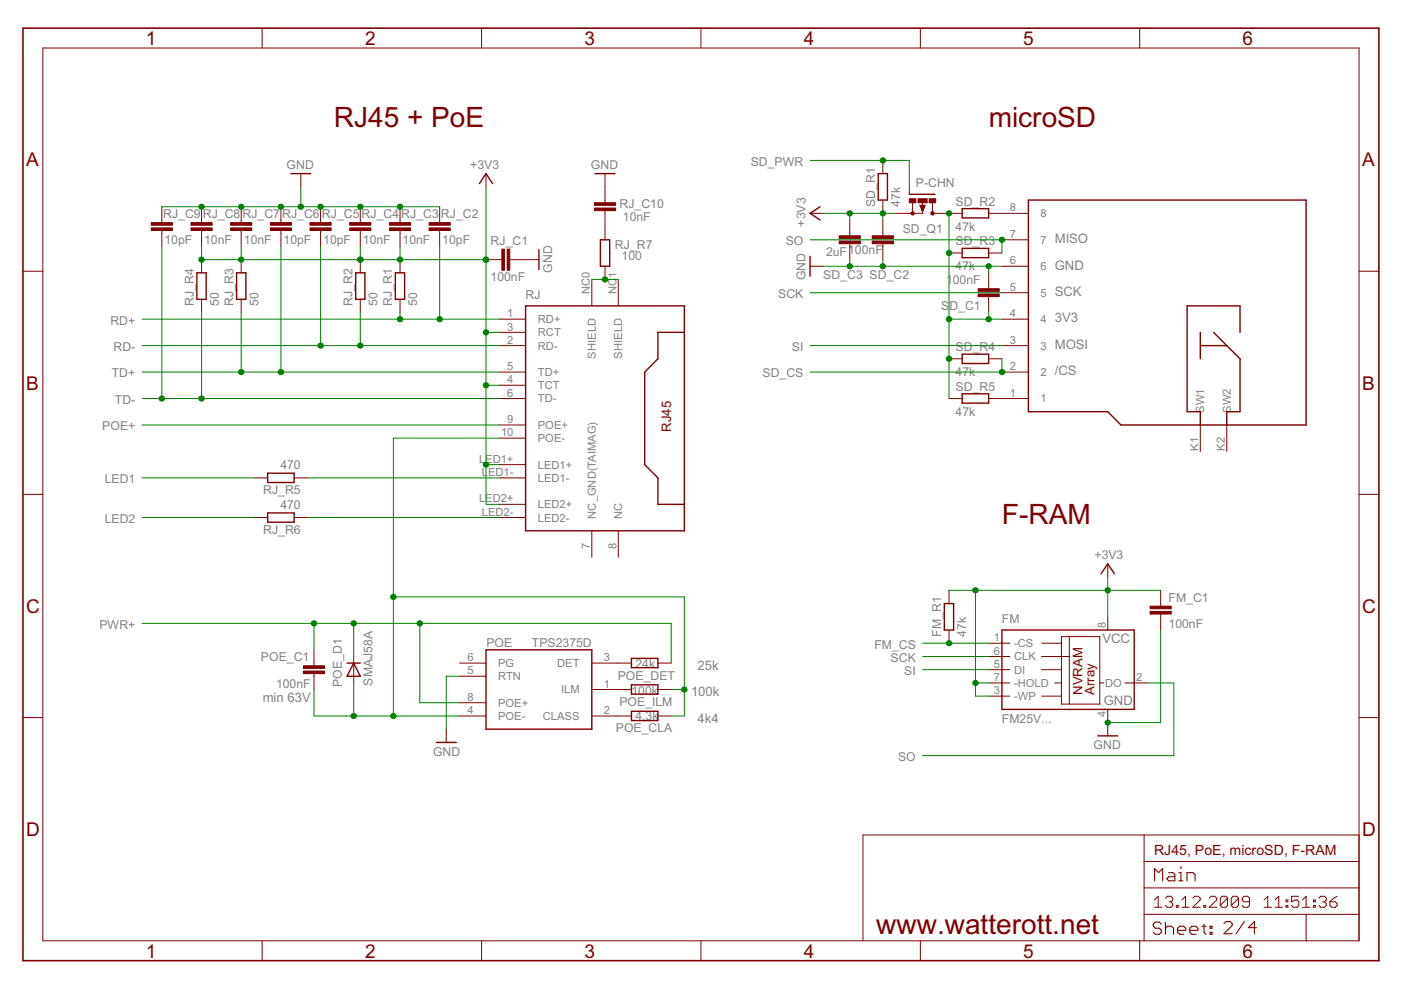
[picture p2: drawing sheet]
<svg xmlns="http://www.w3.org/2000/svg" width="297mm" height="210mm" viewBox="0 0 297 210" stroke-linecap="round" stroke-linejoin="round" font-family="sans-serif">
<g fill="#800000" stroke="#800000" stroke-width=".3">
<path d="M125.5 137.8v16.8z"/>
<path d="M103 154.6h22.5z"/>
<path d="M103 137.8v16.8z"/>
<path d="M103 137.8h22.5z"/>
<path d="M92.5 157.4h4.2z"/>
<path d="M61.7 36.8h4.2z"/>
<path d="M133.9 139.6h5.6z"/>
<path d="M133.9 141.6h5.6z"/>
<path d="M133.9 139.6v2z"/>
<path d="M139.5 139.6v2z"/>
<path d="M133.9 145.2h5.6z"/>
<path d="M133.9 147.2h5.6z"/>
<path d="M133.9 145.2v2z"/>
<path d="M139.5 145.2v2z"/>
<path d="M133.9 150.8h5.6z"/>
<path d="M133.9 152.8h5.6z"/>
<path d="M133.9 150.8v2z"/>
<path d="M139.5 150.8v2z"/>
<path d="M56.7 100.3h5.7z"/>
<path d="M56.7 102.3h5.7z"/>
<path d="M56.7 100.3v2z"/>
<path d="M62.4 100.3v2z"/>
<path d="M75 140.6l1.4 2.8z"/>
<path d="M75 140.6l-1.4 2.8z"/>
<path d="M73.6 140.6h1.4z"/>
<path d="M73.6 143.4h2.8z"/>
<path d="M75 140.6h1.4z"/>
<path d="M111.4 64.9v47.6z"/>
<path d="M111.4 112.5h33.7z"/>
<path d="M145.1 106.9v5.6z"/>
<path d="M145.1 70.5v36.4z"/>
<path d="M145.1 64.9v5.6z"/>
<path d="M111.4 64.9h33.7z"/>
<path d="M139.5 70.5h5.6z"/>
<path d="M139.5 70.5v5.6z"/>
<path d="M139.5 76.1l-2.8 2.8z"/>
<path d="M136.7 78.9v19.6z"/>
<path d="M136.7 98.5l2.8 2.8z"/>
<path d="M139.5 101.3v5.6z"/>
<path d="M139.5 106.9h5.6z"/>
<path d="M56.7 108.8h5.7z"/>
<path d="M56.7 110.7h5.7z"/>
<path d="M56.7 108.8v1.9z"/>
<path d="M62.4 108.8v1.9z"/>
<path d="M103 36.8l1.4 2.1z"/>
<path d="M103 36.8l-1.4 2.1z"/>
<path d="M77.4 57.8v5.7z"/>
<path d="M75.4 57.8v5.7z"/>
<path d="M75.4 57.8h2z"/>
<path d="M75.4 63.5h2z"/>
<path d="M85.8 57.8v5.7z"/>
<path d="M83.8 57.8v5.7z"/>
<path d="M83.8 57.8h2z"/>
<path d="M83.8 63.5h2z"/>
<path d="M43.7 57.8v5.7z"/>
<path d="M41.7 57.8v5.7z"/>
<path d="M41.7 57.8h2z"/>
<path d="M41.7 63.5h2z"/>
<path d="M52.1 57.8v5.7z"/>
<path d="M50.2 57.8v5.7z"/>
<path d="M50.2 57.8h1.9z"/>
<path d="M50.2 63.5h1.9z"/>
<path d="M114.3 52.9v4.2z"/>
<path d="M212.4 133.6h28.1z"/>
<path d="M240.5 133.6v11.2z"/>
<path d="M240.5 144.8v5.6z"/>
<path d="M212.4 150.4h28.1z"/>
<path d="M212.4 147.6v2.8z"/>
<path d="M212.4 144.8v2.8z"/>
<path d="M212.4 142v2.8z"/>
<path d="M212.4 139.2v2.8z"/>
<path d="M212.4 136.4v2.8z"/>
<path d="M212.4 133.6v2.8z"/>
<path d="M232.7 156h4.3z"/>
<path d="M234.9 119.5l-1.5 2.1z"/>
<path d="M234.9 119.5l1.4 2.1z"/>
<path d="M202.2 128v5.6z"/>
<path d="M200.2 128v5.6z"/>
<path d="M200.2 128h2z"/>
<path d="M200.2 133.6h2z"/>
<path d="M276.9 42.4v47.7z"/>
<path d="M218 42.4h58.9z"/>
<path d="M218 42.4v44.9z"/>
<path d="M218 87.3h16.9z"/>
<path d="M234.9 87.3l2.8 2.8z"/>
<path d="M237.7 90.1h16.8z"/>
<path d="M254.5 90.1h5.6z"/>
<path d="M260.1 90.1h16.8z"/>
<path d="M260.1 87.3v2.8z"/>
<path d="M260.1 87.3h2.8z"/>
<path d="M262.9 76.1v11.2z"/>
<path d="M260.1 73.3l2.8 2.8z"/>
<path d="M257.3 70.5l2.8 2.8z"/>
<path d="M262.9 64.9v5.6z"/>
<path d="M251.7 64.9h11.2z"/>
<path d="M251.7 64.9v22.4z"/>
<path d="M251.7 87.3h2.8z"/>
<path d="M254.5 87.3v2.8z"/>
<path d="M254.5 73.3h5.6z"/>
<path d="M254.5 70.5v5.6z"/>
<path d="M204 85.5h5.6z"/>
<path d="M204 83.5h5.6z"/>
<path d="M209.6 83.5v2z"/>
<path d="M204 83.5v2z"/>
<path d="M204 46.2h5.6z"/>
<path d="M204 44.2h5.6z"/>
<path d="M209.6 44.2v2z"/>
<path d="M204 44.2v2z"/>
<path d="M192.8 41.2h5.4z"/>
<path d="M171.7 45.2l2.2 1.4z"/>
<path d="M171.7 45.2l2.2-1.4z"/>
<path d="M188.2 36.8v5.6z"/>
<path d="M186.2 36.8v5.6z"/>
<path d="M186.2 36.8h2z"/>
<path d="M186.2 42.4h2z"/>
<path d="M171.7 54.3v4.2z"/>
<path d="M204 54.6h5.6z"/>
<path d="M204 52.7h5.6z"/>
<path d="M209.6 52.7v1.9z"/>
<path d="M204 52.7v1.9z"/>
<path d="M204 77.1h5.6z"/>
<path d="M204 75.1h5.6z"/>
<path d="M209.6 75.1v2z"/>
<path d="M204 75.1v2z"/>
<path d="M127.3 50.8v5.7z"/>
<path d="M129.3 50.8v5.7z"/>
<path d="M127.3 56.5h2z"/>
<path d="M127.3 50.8h2z"/>
<path d="M126.2 36.8h4.2z"/>
</g>
<g fill="#800000" stroke="#800000" stroke-width=".21">
<path d="M97.4 140.6h5.6z"/>
<path d="M97.4 149h5.6z"/>
<path d="M125.5 140.6h5.6z"/>
<path d="M97.4 143.4h5.6z"/>
<path d="M125.5 146.2h5.6z"/>
<path d="M125.5 151.8h5.6z"/>
<path d="M97.4 151.8h5.6z"/>
<path d="M94.6 154.6v2.8z"/>
<path d="M103 55.1h2.8z"/>
<path d="M108.6 55.1h2.8z"/>
<path d="M105.8 55.1h.6z"/>
<path d="M108.1 55.1h.5z"/>
<path d="M34.3 43.8v2.8z"/>
<path d="M34.3 49.4v2.8z"/>
<path d="M34.3 46.6v.6z"/>
<path d="M34.3 48.9v.5z"/>
<path d="M59.6 43.8v2.8z"/>
<path d="M59.6 49.4v2.8z"/>
<path d="M59.6 46.6v.6z"/>
<path d="M59.6 48.9v.5z"/>
<path d="M63.8 36.8v2.8z"/>
<path d="M131.1 140.6h2.8z"/>
<path d="M139.5 140.6h2.8z"/>
<path d="M131.1 146.2h2.8z"/>
<path d="M139.5 146.2h2.8z"/>
<path d="M131.1 151.8h2.8z"/>
<path d="M139.5 151.8h2.8z"/>
<path d="M288.1 193.9v5.6z"/>
<path d="M288.1 188.3v5.6z"/>
<path d="M288.1 182.6v5.7z"/>
<path d="M288.1 177v5.6z"/>
<path d="M183 177v22.5z"/>
<path d="M183 177h59.6z"/>
<path d="M242.6 177h45.5z"/>
<path d="M276.9 193.9v5.6z"/>
<path d="M276.9 193.9h11.2z"/>
<path d="M242.6 193.9h34.3z"/>
<path d="M242.6 193.9v5.6z"/>
<path d="M242.6 188.3v5.6z"/>
<path d="M242.6 188.3h45.5z"/>
<path d="M242.6 182.6v5.7z"/>
<path d="M242.6 182.6h45.5z"/>
<path d="M242.6 177v5.6z"/>
<path d="M244.8 190.8l.8-.8z"/>
<path d="M245.6 190v2.4z"/>
<path d="M244.8 192.4h1.5z"/>
<path d="M247.5 190l-.4 .4z"/>
<path d="M247.5 190h.8z"/>
<path d="M248.3 190l.3 .4z"/>
<path d="M248.6 190.4v.4z"/>
<path d="M248.6 190.8l-.3 .4z"/>
<path d="M247.9 191.2h.4z"/>
<path d="M248.3 191.2l.3 .4z"/>
<path d="M248.6 191.6v.4z"/>
<path d="M248.6 192l-.3 .4z"/>
<path d="M247.5 192.4h.8z"/>
<path d="M247.1 192l.4 .4z"/>
<path d="M249.4 192v.4z"/>
<path d="M249.4 192h.4z"/>
<path d="M249.8 192v.4z"/>
<path d="M249.4 192.4h.4z"/>
<path d="M251.4 190l-.8 .8z"/>
<path d="M251.4 190v2.4z"/>
<path d="M250.6 192.4h1.5z"/>
<path d="M252.9 192.4h1.6z"/>
<path d="M252.9 192.4l1.6-1.6z"/>
<path d="M254.5 190.4v.4z"/>
<path d="M254.1 190l.4 .4z"/>
<path d="M253.3 190h.8z"/>
<path d="M253.3 190l-.4 .4z"/>
<path d="M255.2 192v.4z"/>
<path d="M255.2 192h.4z"/>
<path d="M255.6 192v.4z"/>
<path d="M255.2 192.4h.4z"/>
<path d="M256.4 192.4h1.6z"/>
<path d="M256.4 192.4l1.6-1.6z"/>
<path d="M258 190.4v.4z"/>
<path d="M257.6 190l.4 .4z"/>
<path d="M256.8 190h.8z"/>
<path d="M256.4 190.4l.4-.4z"/>
<path d="M258.7 190.4v1.6z"/>
<path d="M259.1 190l-.4 .4z"/>
<path d="M259.1 190h.8z"/>
<path d="M259.9 190l.4 .4z"/>
<path d="M260.3 190.4v1.6z"/>
<path d="M260.3 192l-.4 .4z"/>
<path d="M259.1 192.4h.8z"/>
<path d="M258.7 192l.4 .4z"/>
<path d="M258.7 192l1.6-1.6z"/>
<path d="M261 190.4v1.6z"/>
<path d="M261.4 190l-.4 .4z"/>
<path d="M261.4 190h.8z"/>
<path d="M262.2 190l.4 .4z"/>
<path d="M262.6 190.4v1.6z"/>
<path d="M262.6 192l-.4 .4z"/>
<path d="M261.4 192.4h.8z"/>
<path d="M261 192l.4 .4z"/>
<path d="M261 192l1.6-1.6z"/>
<path d="M263.4 192l.4 .4z"/>
<path d="M263.8 192.4h.7z"/>
<path d="M264.5 192.4l.4-.4z"/>
<path d="M264.9 190.4v1.6z"/>
<path d="M264.5 190l.4 .4z"/>
<path d="M263.8 190h.7z"/>
<path d="M263.8 190l-.4 .4z"/>
<path d="M263.4 190.4v.4z"/>
<path d="M263.4 190.8l.4 .4z"/>
<path d="M263.8 191.2h1.1z"/>
<path d="M268 190.8l.8-.8z"/>
<path d="M268.8 190v2.4z"/>
<path d="M268 192.4h1.6z"/>
<path d="M270.3 190.8l.8-.8z"/>
<path d="M271.1 190v2.4z"/>
<path d="M270.3 192.4h1.6z"/>
<path d="M272.7 190.8h.3z"/>
<path d="M273 190.8v.4z"/>
<path d="M272.7 191.2h.3z"/>
<path d="M272.7 190.8v.4z"/>
<path d="M272.7 192h.3z"/>
<path d="M273 192v.4z"/>
<path d="M272.7 192.4h.3z"/>
<path d="M272.7 192v.4z"/>
<path d="M273.8 190h1.6z"/>
<path d="M273.8 190v1.2z"/>
<path d="M273.8 191.2l.8-.4z"/>
<path d="M274.6 190.8h.4z"/>
<path d="M275 190.8l.4 .4z"/>
<path d="M275.4 191.2v.8z"/>
<path d="M275.4 192l-.4 .4z"/>
<path d="M274.2 192.4h.8z"/>
<path d="M273.8 192l.4 .4z"/>
<path d="M276.9 190l-.7 .8z"/>
<path d="M276.9 190v2.4z"/>
<path d="M276.2 192.4h1.5z"/>
<path d="M278.5 190.8h.4z"/>
<path d="M278.9 190.8v.4z"/>
<path d="M278.5 191.2h.4z"/>
<path d="M278.5 190.8v.4z"/>
<path d="M278.5 192h.4z"/>
<path d="M278.9 192v.4z"/>
<path d="M278.5 192.4h.4z"/>
<path d="M278.5 192v.4z"/>
<path d="M279.6 190.4l.4-.4z"/>
<path d="M280 190h.8z"/>
<path d="M280.8 190l.4 .4z"/>
<path d="M281.2 190.4v.4z"/>
<path d="M280.8 191.2l.4-.4z"/>
<path d="M280.4 191.2h.4z"/>
<path d="M280.8 191.2l.4 .4z"/>
<path d="M281.2 191.6v.4z"/>
<path d="M280.8 192.4l.4-.4z"/>
<path d="M280 192.4h.8z"/>
<path d="M279.6 192l.4 .4z"/>
<path d="M282.7 190.4l.8-.4z"/>
<path d="M282 191.2l.7-.8z"/>
<path d="M282 191.2v.8z"/>
<path d="M282 192l.3 .4z"/>
<path d="M282.3 192.4h.8z"/>
<path d="M283.1 192.4l.4-.4z"/>
<path d="M283.5 191.6v.4z"/>
<path d="M283.1 191.2l.4 .4z"/>
<path d="M282 191.2h1.1z"/>
<path d="M9.1 10.2v189.3z"/>
<path d="M4.9 57.5h4.2z"/>
<path d="M4.9 104.8h4.2z"/>
<path d="M4.9 152.1h4.2z"/>
<path d="M9.1 199.5h279z"/>
<path d="M55.6 199.5v4.2z"/>
<path d="M102.1 199.5v4.2z"/>
<path d="M148.6 199.5v4.2z"/>
<path d="M195.1 199.5v4.2z"/>
<path d="M241.6 199.5v4.2z"/>
<path d="M288.1 10.2v189.3z"/>
<path d="M288.1 57.5h4.3z"/>
<path d="M288.1 104.8h4.3z"/>
<path d="M288.1 152.1h4.3z"/>
<path d="M9.1 10.2h279z"/>
<path d="M55.6 6v4.2z"/>
<path d="M102.1 6v4.2z"/>
<path d="M148.6 6v4.2z"/>
<path d="M195.1 6v4.2z"/>
<path d="M241.6 6v4.2z"/>
<path d="M54 101.3h2.7z"/>
<path d="M62.4 101.3h2.8z"/>
<path d="M75 142v2.8z"/>
<path d="M75 139.2v2.8z"/>
<path d="M105.8 78.9h5.6z"/>
<path d="M105.8 84.5h5.6z"/>
<path d="M105.8 67.7h5.6z"/>
<path d="M105.8 81.7h5.6z"/>
<path d="M105.8 70.5h5.6z"/>
<path d="M105.8 73.3h5.6z"/>
<path d="M105.8 90.1h5.6z"/>
<path d="M105.8 92.9h5.6z"/>
<path d="M105.8 98.5h5.6z"/>
<path d="M105.8 101.3h5.6z"/>
<path d="M105.8 106.9h5.6z"/>
<path d="M105.8 109.7h5.6z"/>
<path d="M125.5 112.5v5.7z"/>
<path d="M125.5 59.2v5.7z"/>
<path d="M131.1 59.2v5.7z"/>
<path d="M131.1 112.5v5.7z"/>
<path d="M54 109.7h2.7z"/>
<path d="M62.4 109.7h2.8z"/>
<path d="M103 36.8v2.8z"/>
<path d="M76.4 55.1v2.7z"/>
<path d="M76.4 63.5v2.8z"/>
<path d="M93.2 43.8v2.8z"/>
<path d="M93.2 49.4v2.8z"/>
<path d="M93.2 46.6v.6z"/>
<path d="M93.2 48.9v.5z"/>
<path d="M68 43.8v2.8z"/>
<path d="M68 49.4v2.8z"/>
<path d="M68 46.6v.6z"/>
<path d="M68 48.9v.5z"/>
<path d="M84.8 55.1v2.7z"/>
<path d="M84.8 63.5v2.8z"/>
<path d="M42.7 55.1v2.7z"/>
<path d="M42.7 63.5v2.8z"/>
<path d="M51.1 55.1v2.7z"/>
<path d="M51.1 63.5v2.8z"/>
<path d="M111.4 55.1h2.9z"/>
<path d="M42.7 43.8v2.8z"/>
<path d="M42.7 49.4v2.8z"/>
<path d="M42.7 46.6v.6z"/>
<path d="M42.7 48.9v.5z"/>
<path d="M76.4 43.8v2.8z"/>
<path d="M76.4 49.4v2.8z"/>
<path d="M76.4 46.6v.6z"/>
<path d="M76.4 48.9v.5z"/>
<path d="M234.9 130.8v2.8z"/>
<path d="M234.9 150.4v2.8z"/>
<path d="M240.5 144.8h2.8z"/>
<path d="M209.6 142h2.8z"/>
<path d="M209.6 139.2h2.8z"/>
<path d="M209.6 136.4h2.8z"/>
<path d="M225 135h1.7z"/>
<path d="M226.7 135h6.5z"/>
<path d="M233.2 135v9.8z"/>
<path d="M233.2 144.8v4.5z"/>
<path d="M226.7 149.3h6.5z"/>
<path d="M225 149.3h1.7z"/>
<path d="M225 147.6v1.7z"/>
<path d="M225 144.8v2.8z"/>
<path d="M225 142v2.8z"/>
<path d="M225 139.2v2.8z"/>
<path d="M225 136.4v2.8z"/>
<path d="M225 135v1.4z"/>
<path d="M212.4 139.2h1.7z"/>
<path d="M212.4 144.8h1.7z"/>
<path d="M238.5 144.8h2z"/>
<path d="M233.2 144.8h.8z"/>
<path d="M226.7 135v4.2z"/>
<path d="M226.7 139.2v10.1z"/>
<path d="M212.4 136.4h1.7z"/>
<path d="M220.8 136.4h4.2z"/>
<path d="M225 139.2h1.7z"/>
<path d="M209.6 144.8h2.8z"/>
<path d="M209.6 147.6h2.8z"/>
<path d="M220.8 139.2h4.2z"/>
<path d="M220.8 142h4.2z"/>
<path d="M220.8 147.6h4.2z"/>
<path d="M212.4 142h1.7z"/>
<path d="M212.4 147.6h1.7z"/>
<path d="M223.6 144.8h1.4z"/>
<path d="M234.9 153.2v2.8z"/>
<path d="M234.9 119.5v2.9z"/>
<path d="M246.1 125.2v2.8z"/>
<path d="M246.1 130.8v2.8z"/>
<path d="M246.1 128v.5z"/>
<path d="M246.1 130.2v.6z"/>
<path d="M201.2 125.2v2.8z"/>
<path d="M201.2 133.6v2.8z"/>
<path d="M212.4 84.5h5.6z"/>
<path d="M212.4 78.9h5.6z"/>
<path d="M212.4 73.3h5.6z"/>
<path d="M212.4 67.7h5.6z"/>
<path d="M212.4 62.1h5.6z"/>
<path d="M212.4 56.5h5.6z"/>
<path d="M212.4 50.8h5.6z"/>
<path d="M212.4 45.2h5.6z"/>
<path d="M254.5 90.1v5.6z"/>
<path d="M260.1 90.1v5.6z"/>
<path d="M209.6 84.5h2.8z"/>
<path d="M201.2 84.5h2.8z"/>
<path d="M209.6 45.2h2.8z"/>
<path d="M201.2 45.2h2.8z"/>
<path d="M209.6 63.5v2.8z"/>
<path d="M209.6 57.8v2.9z"/>
<path d="M209.6 62.9v.6z"/>
<path d="M209.6 60.7v.5z"/>
<path d="M198.4 45.2h2.8z"/>
<path d="M190 45.2h2.8z"/>
<path d="M192.8 39.6v1.6z"/>
<path d="M197.7 43v2.2z"/>
<path d="M193.5 45.2h2.1z"/>
<path d="M193.5 43v2.2z"/>
<path d="M197.7 45.2h.7z"/>
<path d="M192.8 45.2h.7z"/>
<path d="M195.6 44.9v.3z"/>
<path d="M196.2 43.5l-.6 1.5z"/>
<path d="M195 43.5h1.2z"/>
<path d="M195 43.5l.6 1.5z"/>
<path d="M195.6 42.7v1z"/>
<path d="M171.7 45.2h2.9z"/>
<path d="M187.2 34v2.8z"/>
<path d="M187.2 42.4v2.8z"/>
<path d="M171.7 56.5h2.9z"/>
<path d="M187.2 52.2v2.9z"/>
<path d="M187.2 46.6v2.8z"/>
<path d="M187.2 51.7v.5z"/>
<path d="M187.2 49.4v.6z"/>
<path d="M209.6 53.6h2.8z"/>
<path d="M201.2 53.6h2.8z"/>
<path d="M209.6 76.1h2.8z"/>
<path d="M201.2 76.1h2.8z"/>
<path d="M180.2 52.2v2.9z"/>
<path d="M180.2 46.6v2.8z"/>
<path d="M180.2 51.7v.5z"/>
<path d="M180.2 49.4v.6z"/>
<path d="M66.6 137.8v2.8z"/>
<path d="M66.6 143.4v2.8z"/>
<path d="M66.6 140.6v.5z"/>
<path d="M66.6 142.8v.6z"/>
<path d="M128.3 45.2v2.8z"/>
<path d="M128.3 39.6v2.8z"/>
<path d="M128.3 44.7v.5z"/>
<path d="M128.3 42.4v.6z"/>
<path d="M128.3 56.5v2.7z"/>
<path d="M128.3 48v2.8z"/>
<path d="M128.3 36.8v2.8z"/>
<path d="M51.1 43.8v2.8z"/>
<path d="M51.1 49.4v2.8z"/>
<path d="M51.1 46.6v.6z"/>
<path d="M51.1 48.9v.5z"/>
<path d="M84.8 43.8v2.8z"/>
<path d="M84.8 49.4v2.8z"/>
<path d="M84.8 46.6v.6z"/>
<path d="M84.8 48.9v.5z"/>
<circle cx="193.5" cy="45.2" r=".37"/>
<circle cx="197.7" cy="45.2" r=".37"/>
</g>
<g fill="#800000" stroke="#800000" stroke-width=".21">
<path d="M107.5 52.8h.6v4.5h-.6z"/>
<path d="M106.4 52.8h.6v4.5h-.6z"/>
<path d="M32.1 48.3h4.5v.6h-4.5z"/>
<path d="M32.1 47.2h4.5v.6h-4.5z"/>
<path d="M57.3 48.3h4.5v.6h-4.5z"/>
<path d="M57.3 47.2h4.5v.6h-4.5z"/>
<path d="M91 48.3h4.5v.6h-4.5z"/>
<path d="M91 47.2h4.5v.6h-4.5z"/>
<path d="M65.7 48.3h4.5v.6h-4.5z"/>
<path d="M65.7 47.2h4.5v.6h-4.5z"/>
<path d="M40.5 48.3h4.5v.6h-4.5z"/>
<path d="M40.5 47.2h4.5v.6h-4.5z"/>
<path d="M74.1 48.3h4.5v.6h-4.5z"/>
<path d="M74.1 47.2h4.5v.6h-4.5z"/>
<path d="M243.8 129.6h4.5v.6h-4.5z"/>
<path d="M243.8 128.5h4.5v.6h-4.5z"/>
<path d="M207.4 61.2h4.5v.6h-4.5z"/>
<path d="M207.4 62.3h4.5v.6h-4.5z"/>
<path d="M192.8 42.1h1.4v.9h-1.4z"/>
<path d="M197 42.1h1.4v.9h-1.4z"/>
<path d="M194.6 42.1h2v.9h-2z"/>
<path d="M184.9 50h4.5v.5h-4.5z"/>
<path d="M184.9 51.1h4.5v.6h-4.5z"/>
<path d="M177.9 50h4.5v.5h-4.5z"/>
<path d="M177.9 51.1h4.5v.6h-4.5z"/>
<path d="M64.3 142.3h4.5v.5h-4.5z"/>
<path d="M64.3 141.2h4.5v.5h-4.5z"/>
<path d="M126 43h4.5v.5h-4.5z"/>
<path d="M126 44.1h4.5v.6h-4.5z"/>
<path d="M48.9 48.3h4.5v.6h-4.5z"/>
<path d="M48.9 47.2h4.5v.6h-4.5z"/>
<path d="M82.6 48.3h4.5v.6h-4.5z"/>
<path d="M82.6 47.2h4.5v.6h-4.5z"/>
</g>
<g fill="#800000" stroke="#800000" stroke-width=".23">
<path d="M244.8 184.2v2.6z"/>
<path d="M244.8 184.2l.8 .8z"/>
<path d="M245.6 185l.9-.8z"/>
<path d="M246.5 184.2v2.6z"/>
<path d="M247.8 185h.9z"/>
<path d="M248.7 185l.4 .5z"/>
<path d="M249.1 185.5v1.3z"/>
<path d="M247.8 186.8h1.3z"/>
<path d="M247.4 186.3l.4 .5z"/>
<path d="M247.4 186.3l.4-.4z"/>
<path d="M247.8 185.9h1.3z"/>
<path d="M250 185h.4z"/>
<path d="M250.4 185v1.8z"/>
<path d="M250 186.8h.8z"/>
<path d="M250.4 183.7v.5z"/>
<path d="M251.7 185v1.8z"/>
<path d="M251.7 185h1.3z"/>
<path d="M253 185l.4 .5z"/>
<path d="M253.4 185.5v1.3z"/>
<path d="M259.5 198h1.7z"/>
<path d="M259.5 198l1.7-1.8z"/>
<path d="M261.2 195.8v.4z"/>
<path d="M260.8 195.4l.4 .4z"/>
<path d="M259.9 195.4h.9z"/>
<path d="M259.5 195.8l.4-.4z"/>
<path d="M263.8 195.4l-1.7 2.6z"/>
<path d="M266 195.4v2.6z"/>
<path d="M266 195.4l-1.3 1.3z"/>
<path d="M264.7 196.7h1.7z"/>
<path d="M245.8 195.5l.4 .5z"/>
<path d="M244.9 195.5h.9z"/>
<path d="M244.9 195.5l-.4 .5z"/>
<path d="M244.5 196v.4z"/>
<path d="M244.5 196.4l.4 .4z"/>
<path d="M244.9 196.8h.9z"/>
<path d="M245.8 196.8l.4 .5z"/>
<path d="M246.2 197.3v.4z"/>
<path d="M246.2 197.7l-.4 .4z"/>
<path d="M244.9 198.1h.9z"/>
<path d="M244.5 197.7l.4 .4z"/>
<path d="M247.1 195.5v2.6z"/>
<path d="M247.1 196.8l.4-.4z"/>
<path d="M247.5 196.4h.9z"/>
<path d="M248.4 196.4l.4 .4z"/>
<path d="M248.8 196.8v1.3z"/>
<path d="M250.1 198.1h.9z"/>
<path d="M249.7 197.7l.4 .4z"/>
<path d="M249.7 196.8v.9z"/>
<path d="M249.7 196.8l.4-.4z"/>
<path d="M250.1 196.4h.9z"/>
<path d="M251 196.4l.4 .4z"/>
<path d="M251.4 196.8v.5z"/>
<path d="M249.7 197.3h1.7z"/>
<path d="M252.7 198.1h.9z"/>
<path d="M252.3 197.7l.4 .4z"/>
<path d="M252.3 196.8v.9z"/>
<path d="M252.3 196.8l.4-.4z"/>
<path d="M252.7 196.4h.9z"/>
<path d="M253.6 196.4l.4 .4z"/>
<path d="M254 196.8v.5z"/>
<path d="M252.3 197.3h1.7z"/>
<path d="M255.3 196v1.7z"/>
<path d="M255.3 197.7l.4 .4z"/>
<path d="M254.8 196.4h.9z"/>
<path d="M256.6 196.4h.4z"/>
<path d="M257 196.4v.4z"/>
<path d="M256.6 196.8h.4z"/>
<path d="M256.6 196.4v.4z"/>
<path d="M256.6 197.7h.4z"/>
<path d="M257 197.7v.4z"/>
<path d="M256.6 198.1h.4z"/>
<path d="M256.6 197.7v.4z"/>
</g>
<g fill="#800000" stroke="#800000" stroke-width=".34">
<path d="M4.9 6v197.7z"/>
<path d="M4.9 203.7h287.5z"/>
<path d="M292.4 6v197.7z"/>
<path d="M4.9 6h287.5z"/>
<path d="M195.3 43.7l.3 1z"/>
<path d="M195.9 43.7l-.3 1z"/>
<path d="M195.6 43.7h.3z"/>
<path d="M195.6 43.7v.3z"/>
</g>
<g fill="#008000" stroke="#008000" stroke-width=".21">
<path d="M94.6 143.4h2.8z"/>
<path d="M94.6 143.4v11.2z"/>
<path d="M34.3 43.8h8.4z"/>
<path d="M42.7 43.8h8.4z"/>
<path d="M51.1 43.8h8.5z"/>
<path d="M59.6 43.8h4.2z"/>
<path d="M63.8 39.6v4.2z"/>
<path d="M63.8 43.8h4.2z"/>
<path d="M68 43.8h8.4z"/>
<path d="M76.4 43.8h8.4z"/>
<path d="M84.8 43.8h8.4z"/>
<path d="M234.9 153.2h11.2z"/>
<path d="M246.1 133.6v19.6z"/>
<path d="M174.6 56.5h5.6z"/>
<path d="M180.2 56.5h7z"/>
<path d="M187.2 56.5h22.4z"/>
<path d="M209.6 56.5h2.8z"/>
<path d="M209.6 56.5v1.3z"/>
<path d="M187.2 55.1v1.4z"/>
<path d="M180.2 55.1v1.4z"/>
<path d="M103 106.9h2.8z"/>
<path d="M103 98.5v8.4z"/>
<path d="M103 98.5h2.8z"/>
<path d="M103 81.7h2.8z"/>
<path d="M103 70.5v11.2z"/>
<path d="M103 70.5h2.8z"/>
<path d="M103 81.7v16.8z"/>
<path d="M103 55.1v15.4z"/>
<path d="M103 39.6v15.5z"/>
<path d="M76.4 55.1h8.4z"/>
<path d="M76.4 52.2v2.9z"/>
<path d="M84.8 55.1h18.2z"/>
<path d="M42.7 55.1h8.4z"/>
<path d="M42.7 52.2v2.9z"/>
<path d="M51.1 55.1h25.3z"/>
<path d="M51.1 52.2v2.9z"/>
<path d="M84.8 52.2v2.9z"/>
<path d="M234.9 122.4v2.8z"/>
<path d="M234.9 125.2v5.6z"/>
<path d="M206.8 144.8h2.8z"/>
<path d="M206.8 125.2h28.1z"/>
<path d="M206.8 125.2v19.6z"/>
<path d="M206.8 147.6h2.8z"/>
<path d="M206.8 144.8v2.8z"/>
<path d="M234.9 125.2h11.2z"/>
<path d="M201.2 125.2h5.6z"/>
<path d="M174.6 45.2h5.6z"/>
<path d="M180.2 45.2h7z"/>
<path d="M187.2 45.2h2.8z"/>
<path d="M187.2 45.2v1.4z"/>
<path d="M180.2 45.2v1.4z"/>
<path d="M30.1 90.1h75.7z"/>
<path d="M89 149h8.4z"/>
<path d="M89 132.2v16.8z"/>
<path d="M75 132.2h14z"/>
<path d="M89 132.2h53.3z"/>
<path d="M142.3 132.2v8.4z"/>
<path d="M66.6 132.2h8.4z"/>
<path d="M30.1 132.2h36.5z"/>
<path d="M75 132.2v7z"/>
<path d="M66.6 132.2v5.6z"/>
<path d="M83.4 151.8h14z"/>
<path d="M83.4 126.6v25.2z"/>
<path d="M83.4 92.9v33.7z"/>
<path d="M83.4 92.9h22.4z"/>
<path d="M142.3 151.8h2.8z"/>
<path d="M83.4 126.6h61.7z"/>
<path d="M145.1 126.6v19.6z"/>
<path d="M145.1 146.2v5.6z"/>
<path d="M75 151.8h8.4z"/>
<path d="M75 144.8v7z"/>
<path d="M142.3 146.2h2.8z"/>
<path d="M66.6 151.8h8.4z"/>
<path d="M66.6 146.2v5.6z"/>
<path d="M42.7 84.5h63.1z"/>
<path d="M34.3 84.5h8.4z"/>
<path d="M34.3 52.2v32.3z"/>
<path d="M30.1 84.5h4.2z"/>
<path d="M42.7 66.3v18.2z"/>
<path d="M59.6 78.9h46.2z"/>
<path d="M59.6 52.2v26.7z"/>
<path d="M51.1 78.9h8.5z"/>
<path d="M30.1 78.9h21z"/>
<path d="M51.1 66.3v12.6z"/>
<path d="M65.2 109.7h40.6z"/>
<path d="M65.2 101.3h40.6z"/>
<path d="M30.1 101.3h23.9z"/>
<path d="M30.1 109.7h23.9z"/>
<path d="M76.4 73.3h29.4z"/>
<path d="M68 73.3h8.4z"/>
<path d="M68 52.2v21.1z"/>
<path d="M30.1 73.3h37.9z"/>
<path d="M76.4 66.3v7z"/>
<path d="M93.2 67.7h12.6z"/>
<path d="M93.2 52.2v15.5z"/>
<path d="M84.8 67.7h8.4z"/>
<path d="M84.8 66.3v1.4z"/>
<path d="M30.1 67.7h54.7z"/>
<path d="M201.2 136.4h8.4z"/>
<path d="M195.6 136.4h5.6z"/>
<path d="M195.6 142h14z"/>
<path d="M171.7 73.3h40.7z"/>
<path d="M195.6 139.2h14z"/>
<path d="M171.7 62.1h40.7z"/>
<path d="M243.3 144.8h5.6z"/>
<path d="M248.9 144.8v15.4z"/>
<path d="M195.6 160.2h53.3z"/>
<path d="M171.7 50.8h40.7z"/>
<path d="M212.4 50.8v2.8z"/>
<path d="M171.7 78.9h40.7z"/>
<path d="M212.4 76.1v2.8z"/>
<path d="M192.8 34v5.6z"/>
<path d="M171.7 34h15.5z"/>
<path d="M187.2 34h5.6z"/>
<path d="M201.2 45.2v8.4z"/>
<path d="M201.2 53.6v14.1z"/>
<path d="M201.2 67.7v8.4z"/>
<path d="M201.2 76.1v8.4z"/>
<path d="M209.6 67.7h2.8z"/>
<path d="M201.2 67.7h8.4z"/>
<path d="M209.6 66.3v1.4z"/>
<path d="M125.5 59.2h2.8z"/>
<path d="M128.3 59.2h2.8z"/>
<circle cx="59.6" cy="43.8" r=".56"/>
<circle cx="68" cy="43.8" r=".56"/>
<circle cx="42.7" cy="43.8" r=".56"/>
<circle cx="76.4" cy="43.8" r=".56"/>
<circle cx="63.8" cy="43.8" r=".56"/>
<circle cx="51.1" cy="43.8" r=".56"/>
<circle cx="84.8" cy="43.8" r=".56"/>
<circle cx="234.9" cy="153.2" r=".56"/>
<circle cx="209.6" cy="56.5" r=".56"/>
<circle cx="187.2" cy="56.5" r=".56"/>
<circle cx="180.2" cy="56.5" r=".56"/>
<circle cx="103" cy="98.5" r=".56"/>
<circle cx="103" cy="81.7" r=".56"/>
<circle cx="103" cy="70.5" r=".56"/>
<circle cx="103" cy="55.1" r=".56"/>
<circle cx="76.4" cy="55.1" r=".56"/>
<circle cx="84.8" cy="55.1" r=".56"/>
<circle cx="42.7" cy="55.1" r=".56"/>
<circle cx="51.1" cy="55.1" r=".56"/>
<circle cx="234.9" cy="125.2" r=".56"/>
<circle cx="206.8" cy="144.8" r=".56"/>
<circle cx="206.8" cy="125.2" r=".56"/>
<circle cx="187.2" cy="45.2" r=".56"/>
<circle cx="180.2" cy="45.2" r=".56"/>
<circle cx="89" cy="132.2" r=".56"/>
<circle cx="75" cy="132.2" r=".56"/>
<circle cx="66.6" cy="132.2" r=".56"/>
<circle cx="83.4" cy="126.6" r=".56"/>
<circle cx="83.4" cy="151.8" r=".56"/>
<circle cx="145.1" cy="146.2" r=".56"/>
<circle cx="75" cy="151.8" r=".56"/>
<circle cx="34.3" cy="84.5" r=".56"/>
<circle cx="42.7" cy="84.5" r=".56"/>
<circle cx="59.6" cy="78.9" r=".56"/>
<circle cx="51.1" cy="78.9" r=".56"/>
<circle cx="68" cy="73.3" r=".56"/>
<circle cx="76.4" cy="73.3" r=".56"/>
<circle cx="93.2" cy="67.7" r=".56"/>
<circle cx="84.8" cy="67.7" r=".56"/>
<circle cx="201.2" cy="136.4" r=".56"/>
<circle cx="212.4" cy="50.8" r=".56"/>
<circle cx="212.4" cy="78.9" r=".56"/>
<circle cx="187.2" cy="34" r=".56"/>
<circle cx="201.2" cy="67.7" r=".56"/>
<circle cx="209.6" cy="67.7" r=".56"/>
<circle cx="201.2" cy="45.2" r=".56"/>
<circle cx="201.2" cy="53.6" r=".56"/>
<circle cx="201.2" cy="76.1" r=".56"/>
<circle cx="128.3" cy="59.2" r=".56"/>
</g>
<g font-size="6.6" fill="#800000">
<text x="70.8" y="27">RJ45 + PoE</text>
<text x="209.6" y="27">microSD</text>
<text x="212.4" y="111.1">F-RAM</text>
<text x="185.8" y="198.1">www.watterott.net</text>
</g>
<g font-size="4.5" fill="#800000">
<text x="30.9" y="9.5">1</text>
<text x="77.4" y="9.5">2</text>
<text x="123.9" y="9.5">3</text>
<text x="170.4" y="9.5">4</text>
<text x="216.9" y="9.5">5</text>
<text x="263.5" y="9.5">6</text>
<text x="5.5" y="35.3">A</text>
<text x="288.8" y="35.3">A</text>
<text x="5.5" y="82.6">B</text>
<text x="288.8" y="82.6">B</text>
<text x="5.5" y="129.9">C</text>
<text x="288.8" y="129.9">C</text>
<text x="5.5" y="177.3">D</text>
<text x="288.8" y="177.3">D</text>
<text x="30.9" y="203">1</text>
<text x="77.4" y="203">2</text>
<text x="123.9" y="203">3</text>
<text x="170.4" y="203">4</text>
<text x="216.9" y="203">5</text>
<text x="263.5" y="203">6</text>
</g>
<text font-size="3.3" fill="#800000" x="244.7" y="181.3">RJ45, PoE, microSD, F-RAM</text>
<g font-size="3.1" fill="#808080">
<text x="223.6" y="51.5">MISO</text>
<text x="223.6" y="57.1">GND</text>
<text x="223.6" y="62.8">SCK</text>
<text x="223.6" y="68.4">3V3</text>
<text x="223.6" y="74">MOSI</text>
<text x="223.6" y="79.6">/CS</text>
<text x="233.7" y="136.4">VCC</text>
<text x="147.9" y="142">25k</text>
<text x="55.7" y="148.9">min 63V</text>
<text x="146.5" y="147.6">100k</text>
<text x="234" y="149.6">GND</text>
<text x="147.9" y="153.2">4k4</text>
</g>
<g font-size="3.1" fill="#800000">
<text x="142.3" y="91.5" transform="rotate(-90 142.3 91.5)">RJ45</text>
<text x="229.5" y="147.3" transform="rotate(-90 229.5 147.3)">NVRAM</text>
<text x="232.1" y="147.3" transform="rotate(-90 232.1 147.3)">Array</text>
</g>
<g font-size="2.9" fill="#808080">
<text x="60.8" y="35.9">GND</text>
<text x="99.7" y="35.9">+3V3</text>
<text x="125.3" y="35.9">GND</text>
<text x="159.2" y="35.2">SD_PWR</text>
<text x="194.2" y="39.6">P-CHN</text>
<text x="34.6" y="46.2">RJ_C9</text>
<text x="43" y="46.2">RJ_C8</text>
<text x="51.4" y="46.2">RJ_C7</text>
<text x="59.8" y="46.2">RJ_C6</text>
<text x="68.3" y="46.2">RJ_C5</text>
<text x="76.7" y="46.2">RJ_C4</text>
<text x="85.1" y="46.2">RJ_C3</text>
<text x="93.5" y="46.2">RJ_C2</text>
<text x="131.4" y="44.1">RJ_C10</text>
<text x="132.1" y="46.9">10nF</text>
<text x="185.5" y="43.8" transform="rotate(-90 185.5 43.8)">SD_R1</text>
<text x="190.8" y="43.8" transform="rotate(-90 190.8 43.8)">47k</text>
<text x="202.6" y="43.6">SD_R2</text>
<text x="34.9" y="51.8">10pF</text>
<text x="43.3" y="51.8">10nF</text>
<text x="51.7" y="51.8">10nF</text>
<text x="60.1" y="51.8">10pF</text>
<text x="68.5" y="51.8">10pF</text>
<text x="77" y="51.8">10nF</text>
<text x="85.4" y="51.8">10nF</text>
<text x="93.8" y="51.8">10pF</text>
<text x="104" y="52">RJ_C1</text>
<text x="130.4" y="52.7">RJ_R7</text>
<text x="166.6" y="52">SO</text>
<text x="170.8" y="48" transform="rotate(-90 170.8 48)">+3V3</text>
<text x="191.4" y="49.4">SD_Q1</text>
<text x="202.6" y="48.9">47k</text>
<text x="202.6" y="52">SD_R3</text>
<text x="104" y="59.5">100nF</text>
<text x="117.1" y="57.8" transform="rotate(-90 117.1 57.8)">GND</text>
<text x="131.8" y="55.2">100</text>
<text x="170.8" y="59.4" transform="rotate(-90 170.8 59.4)">GND</text>
<text x="174.6" y="59.1">SD_C3 SD_C2</text>
<text x="175.1" y="54.2">2uF100nF</text>
<text x="202.6" y="57.3">47k</text>
<text x="41.1" y="64.9" transform="rotate(-90 41.1 64.9)">RJ_R4</text>
<text x="46.4" y="64.9" transform="rotate(-90 46.4 64.9)">50</text>
<text x="49.5" y="64.9" transform="rotate(-90 49.5 64.9)">RJ_R3</text>
<text x="54.8" y="64.9" transform="rotate(-90 54.8 64.9)">50</text>
<text x="74.7" y="64.9" transform="rotate(-90 74.7 64.9)">RJ_R2</text>
<text x="80" y="64.9" transform="rotate(-90 80 64.9)">50</text>
<text x="83.1" y="64.9" transform="rotate(-90 83.1 64.9)">RJ_R1</text>
<text x="88.5" y="64.9" transform="rotate(-90 88.5 64.9)">50</text>
<text x="111.4" y="63.5">RJ</text>
<text x="165" y="63.2">SCK</text>
<text x="199.6" y="65.7">S</text>
<text x="200.6" y="60.1">1</text>
<text x="201.3" y="65.7">D_C1</text>
<text x="202" y="60.1">00nF</text>
<text x="23.4" y="68.8">RD+</text>
<text x="24.1" y="74.4">RD-</text>
<text x="167.9" y="74.4">SI</text>
<text x="202.6" y="74.4">SD_R4</text>
<text x="23.7" y="80">TD+</text>
<text x="161.7" y="80">SD_CS</text>
<text x="202.6" y="79.7">47k</text>
<text x="202.6" y="82.8">SD_R5</text>
<text x="24.3" y="85.6">TD-</text>
<text x="202.6" y="88.1">47k</text>
<text x="21.7" y="91.2">POE+</text>
<text x="59.5" y="99.5">470</text>
<text x="22.2" y="102.5">LED1</text>
<text x="55.8" y="104.8">RJ_R5</text>
<text x="59.5" y="107.9">470</text>
<text x="22.2" y="110.9">LED2</text>
<text x="55.8" y="113.2">RJ_R6</text>
<text x="232.1" y="118.6">+3V3</text>
<text x="247.8" y="127.5">FM_C1</text>
<text x="21.1" y="133.3">PWR+</text>
<text x="103.1" y="137.1">POE</text>
<text x="112.8" y="137.1">TPS2375D</text>
<text x="185.4" y="137.5">FM_CS</text>
<text x="199.5" y="135" transform="rotate(-90 199.5 135)">FM_R1</text>
<text x="204.8" y="135" transform="rotate(-90 204.8 135)">47k</text>
<text x="212.4" y="132.2">FM</text>
<text x="247.8" y="133.2">100nF</text>
<text x="55.3" y="140">POE_C1</text>
<text x="134.7" y="141.7">24k</text>
<text x="188.8" y="140.3">SCK</text>
<text x="191.7" y="143.1">SI</text>
<text x="58.5" y="145.9">100nF</text>
<text x="72.5" y="145.6" transform="rotate(-90 72.5 145.6)">POE_D1</text>
<text x="78.9" y="145.4" transform="rotate(-90 78.9 145.4)">SMAJ58A</text>
<text x="131" y="144.1">POE_DET</text>
<text x="131.3" y="149.7">POE_ILM</text>
<text x="133.9" y="147.3">100k</text>
<text x="130.6" y="155.3">POE_CLA</text>
<text x="134.7" y="152.6">4,3k</text>
<text x="212.4" y="153.2">FM25V...</text>
<text x="91.8" y="160.2">GND</text>
<text x="190.4" y="161.4">SO</text>
<text x="231.9" y="158.8">GND</text>
</g>
<g font-size="2.6" fill="#808080">
<text x="214.1" y="44.8">8</text>
<text x="220.6" y="46.1">8</text>
<text x="214.1" y="50.4">7</text>
<text x="220.6" y="51.7">7</text>
<text x="130.7" y="58.9" transform="rotate(-90 130.7 58.9)">1</text>
<text x="214.1" y="56.1">6</text>
<text x="220.6" y="57.3">6</text>
<text x="125.1" y="62.3" transform="rotate(-90 125.1 62.3)">NC0</text>
<text x="130.7" y="62.3" transform="rotate(-90 130.7 62.3)">NC</text>
<text x="214.1" y="61.7">5</text>
<text x="220.6" y="62.9">5</text>
<text x="107.6" y="67.3">1</text>
<text x="107.6" y="70.1">3</text>
<text x="114" y="68.5">RD+</text>
<text x="114" y="71.3">RCT</text>
<text x="214.1" y="67.3">4</text>
<text x="220.6" y="68.5">4</text>
<text x="107.6" y="72.9">2</text>
<text x="114" y="74.1">RD-</text>
<text x="126.3" y="76" transform="rotate(-90 126.3 76)">SHIELD</text>
<text x="131.9" y="76" transform="rotate(-90 131.9 76)">SHIELD</text>
<text x="214.1" y="72.9">3</text>
<text x="220.6" y="74.1">3</text>
<text x="107.6" y="78.5">5</text>
<text x="107.6" y="81.3">4</text>
<text x="114" y="79.7">TD+</text>
<text x="114" y="82.5">TCT</text>
<text x="214.1" y="78.5">2</text>
<text x="220.6" y="79.7">2</text>
<text x="107.6" y="84.1">6</text>
<text x="107.6" y="89.7">9</text>
<text x="114" y="85.3">TD-</text>
<text x="214.1" y="84.1">1</text>
<text x="220.6" y="85.3">1</text>
<text x="255.3" y="87.5" transform="rotate(-90 255.3 87.5)">SW1</text>
<text x="260.9" y="87.5" transform="rotate(-90 260.9 87.5)">SW2</text>
<text x="106.2" y="92.5">10</text>
<text x="114" y="90.9">POE+</text>
<text x="114" y="93.7">POE-</text>
<text x="254.1" y="95.6" transform="rotate(-90 254.1 95.6)">K1</text>
<text x="259.7" y="95.6" transform="rotate(-90 259.7 95.6)">K2</text>
<text x="101.6" y="98.1">LED1+</text>
<text x="102.2" y="100.9">L</text>
<text x="103.5" y="100.9">ED1-</text>
<text x="114" y="99.4">LED1+</text>
<text x="101.6" y="106.5">LED2+</text>
<text x="114" y="102.2">LED1-</text>
<text x="114" y="107.8">LED2+</text>
<text x="102.2" y="109.3">LED2-</text>
<text x="114" y="110.6">LED2-</text>
<text x="126.3" y="110" transform="rotate(-90 126.3 110)">NC_GND(TAIMAG)</text>
<text x="131.9" y="110" transform="rotate(-90 131.9 110)">NC</text>
<text x="125.1" y="116.4" transform="rotate(-90 125.1 116.4)">7</text>
<text x="130.7" y="116.4" transform="rotate(-90 130.7 116.4)">8</text>
<text x="210.7" y="136">1</text>
<text x="215" y="137.2">-CS</text>
<text x="234.5" y="133.2" transform="rotate(-90 234.5 133.2)">8</text>
<text x="99.1" y="140.2">6</text>
<text x="99.1" y="143">5</text>
<text x="105.6" y="141.4">PG</text>
<text x="118.1" y="141.4">DET</text>
<text x="128.1" y="140.2">3</text>
<text x="210.7" y="141.6">5</text>
<text x="210.7" y="138.8">6</text>
<text x="215" y="142.8">DI</text>
<text x="215" y="140">CLK</text>
<text x="99.1" y="148.6">8</text>
<text x="105.6" y="149.8">POE+</text>
<text x="105.6" y="144.2">RTN</text>
<text x="119" y="147">ILM</text>
<text x="128.1" y="145.8">1</text>
<text x="210.7" y="144.4">7</text>
<text x="210.7" y="147.2">3</text>
<text x="215" y="145.6">-HOLD</text>
<text x="215" y="148.4">-WP</text>
<text x="234.3" y="145.6">DO</text>
<text x="240.9" y="144.4">2</text>
<text x="99.1" y="151.4">4</text>
<text x="105.6" y="152.6">POE-</text>
<text x="115.1" y="152.6">CLASS</text>
<text x="128.1" y="151.4">2</text>
<text x="234.5" y="152.1" transform="rotate(-90 234.5 152.1)">4</text>
</g>
</svg>
